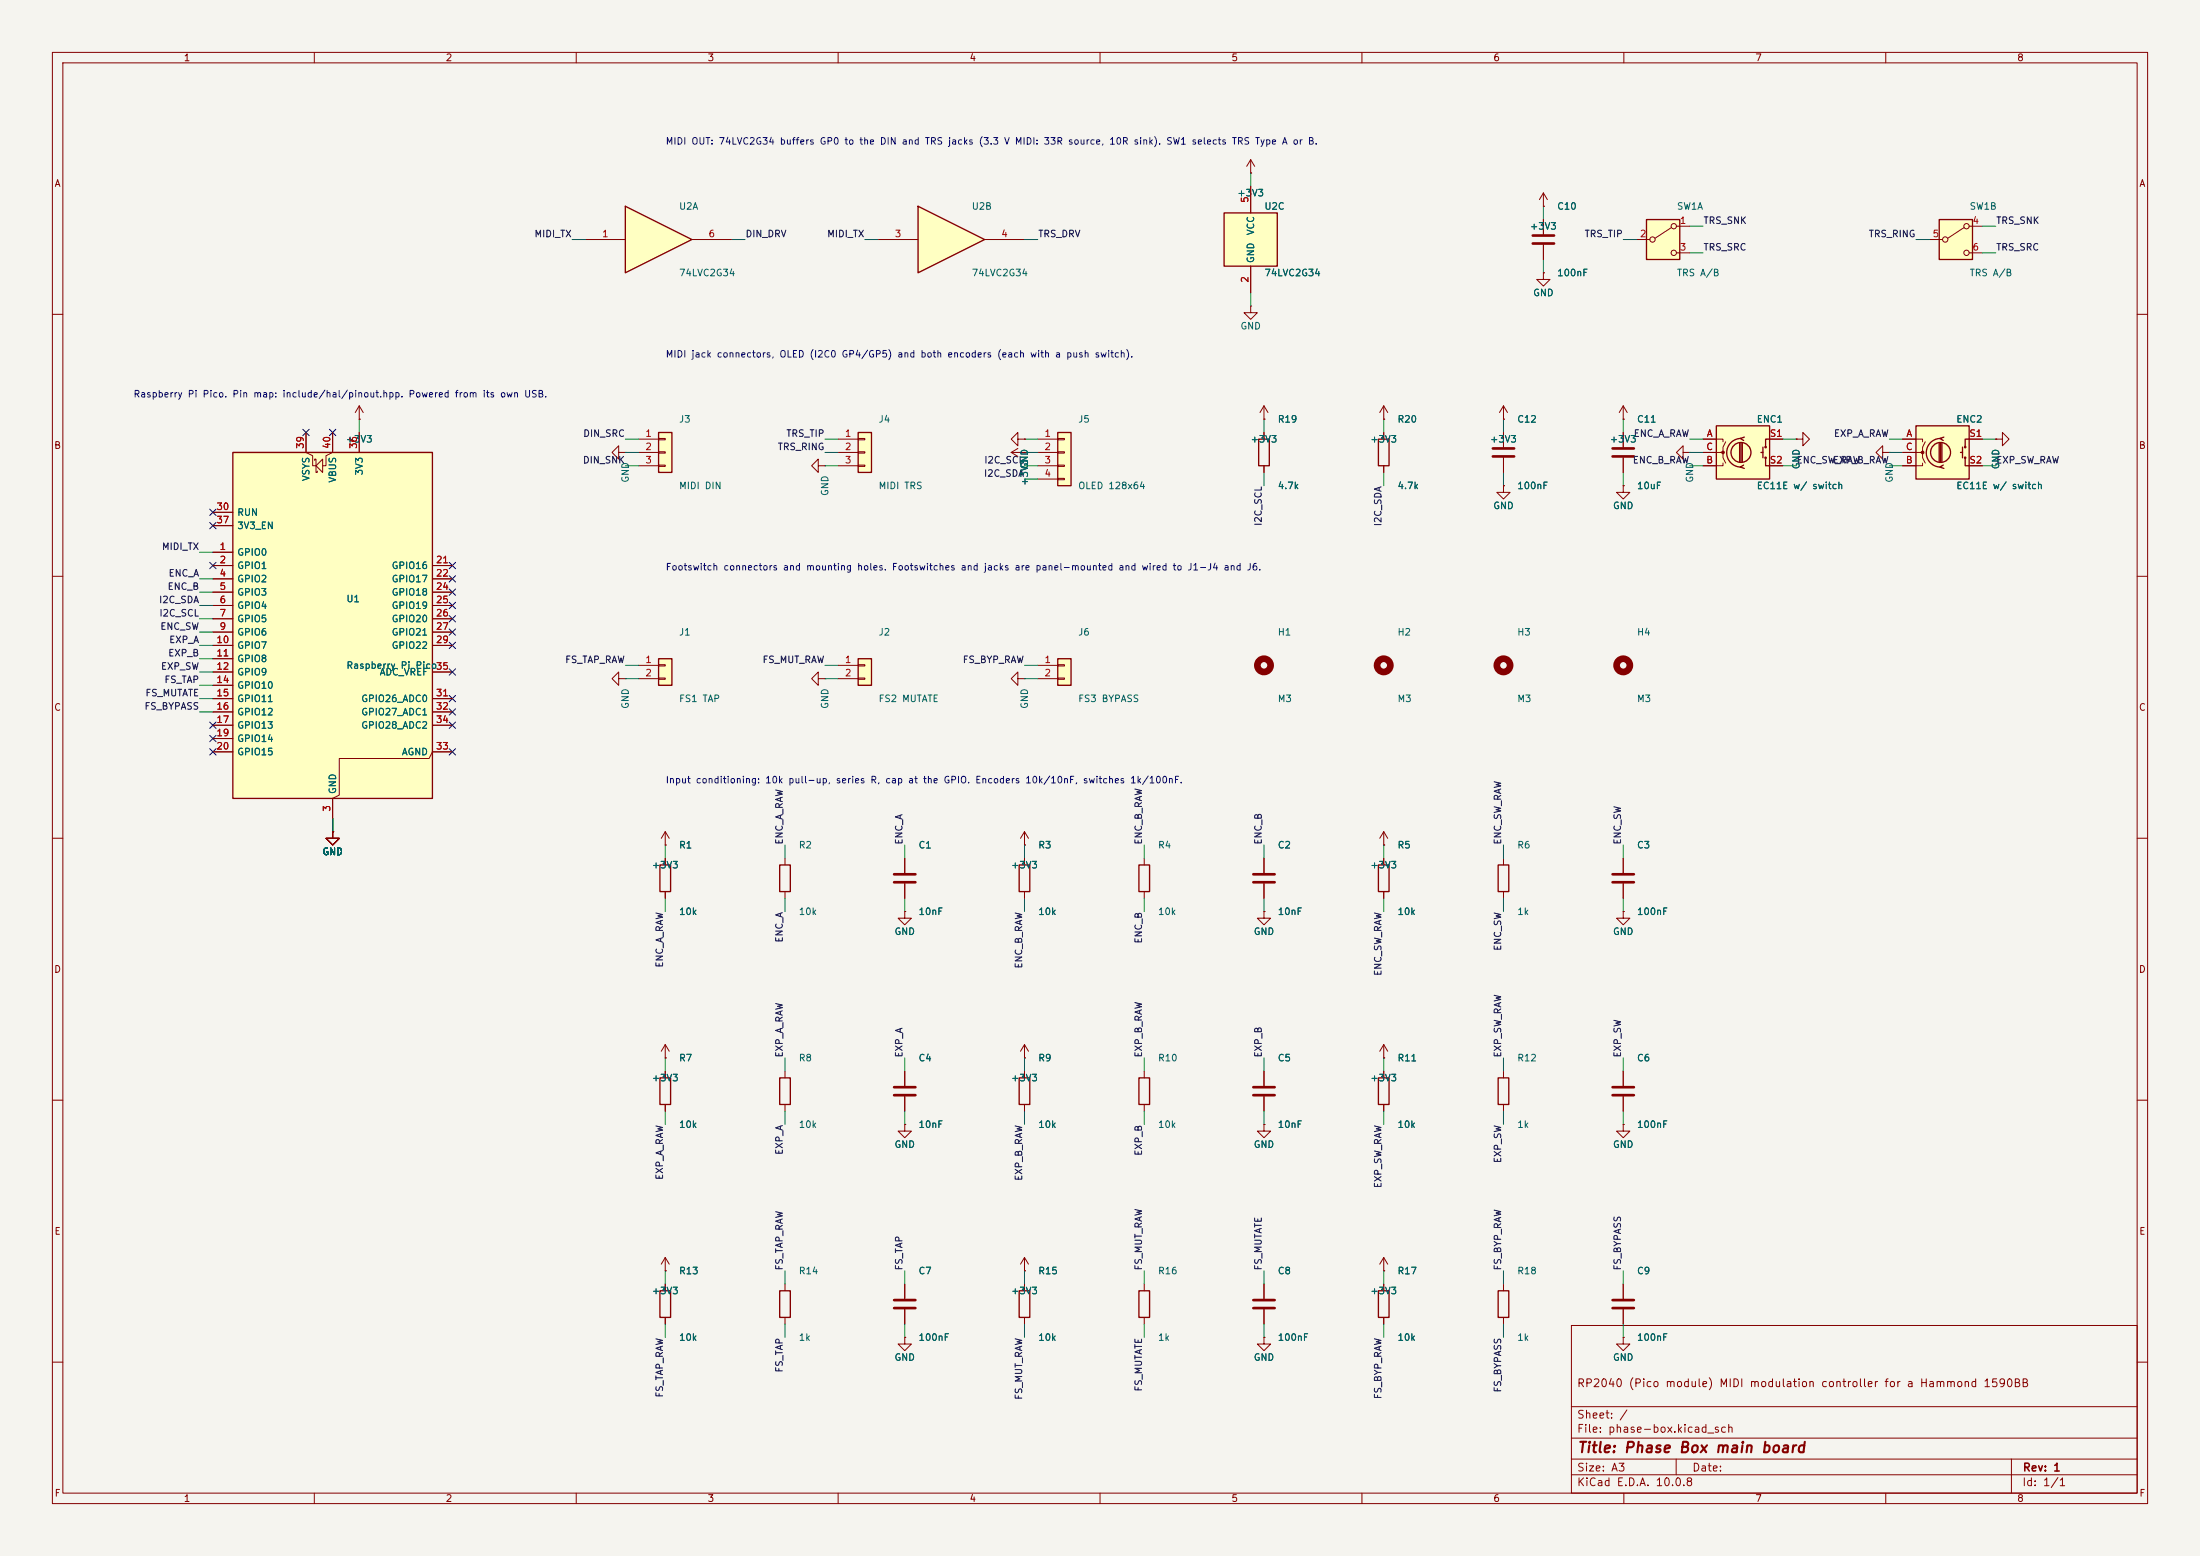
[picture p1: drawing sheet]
<svg xmlns="http://www.w3.org/2000/svg" width="420mm" height="297mm" viewBox="0 0 420 297" stroke-linecap="round" stroke-linejoin="round" font-family="sans-serif">
<path d="M0 0h420v297h-420z" fill="#f5f4ef" stroke="#f5f4ef" stroke-width=".19"/>
<g fill="none" stroke="#840000" stroke-width=".19">
<path d="M10 10h400v277h-400zM12 12h396v273h-396zM60 10v2M110 10v2M160 10v2M210 10v2M260 10v2M310 10v2M360 10v2M10 60h2M408 60h2M10 110h2"/>
<path d="M408 110h2M10 160h2M408 160h2M10 210h2M408 210h2M172.7 255.3v1.2h1.3l-1.3 1.3-1.3-1.3h1.3M172.7 255.3h.1M218.4 245.1v1.3M218.4 251.5v1.2M300 253h108v32h-108zM10 260h2M300 278.5h108"/>
<path d="M300 274.5h108M300 268.5h108M320 278.5v3M384 278.5v6.5M408 260h2M60 285v2M110 285v2M160 285v2M210 285v2M260 285v2M300 281.5h108M310 285v2"/>
<path d="M360 285v2"/>
</g>
<path d="M217.4 246.4h2.1v5.1h-2.1z" fill="none" stroke="#840000" stroke-width=".25"/>
<path d="M370.2 41.9h6.4v7.6h-6.4z" fill="#ffffc2"/>
<g fill="none" stroke="#840000" stroke-width=".19">
<path d="M368.3 45.7h2.5M375 43.4l-3.1 2.1M375.9 43.2h2.6M375.9 48.3h2.6M264.2 77.5l-.8 1.2M264.2 77.5l.7 1.2M264.2 77.5v2.5M287 77.5v2.5M287 77.5l-.7 1.2M287 77.5l.8 1.2M309.9 77.5v2.5M309.9 77.5l-.8 1.2"/>
<path d="M309.9 77.5l.7 1.2M241.3 82.6v1.2M241.3 88.9v1.3M264.2 80h.1M287 92.7v1.3h1.3l-1.3 1.3-1.3-1.3h1.3M287 92.7h.1M287 80h.1M287 82.6v2.7M287 87.4v2.8M309.9 92.7v1.3h1.2l-1.2 1.3-1.3-1.3h1.3M309.9 92.7h.1M309.9 80h.1"/>
<path d="M309.9 82.6v2.7M309.9 87.4v2.8M321.3 86.4v-1.3l-1.3 1.3 1.3 1.2v-1.2h1.3M322.6 86.4h.1M359.4 86.4v-1.3l-1.3 1.3 1.3 1.2v-1.2h1.3M360.7 86.4h.1M195.6 158.8l-.8 1.2M195.6 158.8l.7 1.2M195.6 158.8v2.5M172.7 174v1.3h1.3l-1.3 1.2-1.3-1.2h1.3M172.7 174h.1M195.6 161.3h.1"/>
<path d="M127 199.4l-.8 1.3M127 199.4l.8 1.3M127 199.4v2.5M127 201.9h.1M127 204.5v1.2M127 210.8v1.3M149.9 204.5v1.2M149.9 210.8v1.3"/>
<circle cx="371.3" cy="45.7" r=".51"/>
<circle cx="375.4" cy="43.2" r=".51"/>
<circle cx="375.4" cy="48.3" r=".51"/>
</g>
<path d="M370.2 41.9h6.4v7.6h-6.4zM240.3 83.8h2v5.1h-2zM126 205.7h2v5.1h-2zM148.8 205.7h2.1v5.1h-2.1z" fill="none" stroke="#840000" stroke-width=".25"/>
<path d="M285 85.6h4.1M285 87.1h4.1M307.8 85.6h4.1M307.8 87.1h4.1" fill="none" stroke="#840000" stroke-width=".51"/>
<path d="M327.7 81.3h10.1v10.1h-10.1z" fill="#ffffc2"/>
<g fill="none" stroke="#840000" stroke-width=".25">
<path d="M327.7 81.3h10.1v10.1h-10.1zM332.1 84.6v3.5M332.4 83.7a2.73 2.73 0 0 0-2.8 2.7 2.73 2.73 0 0 0 2.8 2.8M332.4 84.6v3.5M332.6 84.6v3.5M332.9 88.8l-.7 .4 .8 .2M333 83.4l-.8 .3 .7 .4M336.2 86.4h.3M336.5 85.3v2.1M337.1 87.4v1.5h.7M337.8 83.8h-.7v1.5M217.4 165.1h2.1v5.1h-2.1z"/>
<circle cx="332.4" cy="86.4" r="1.9"/>
<circle cx="337.1" cy="85.3" r=".13"/>
<circle cx="337.1" cy="87.4" r=".13"/>
</g>
<g fill="none" stroke="#840000" stroke-width=".19">
<path d="M294.6 52.1v1.2h1.3l-1.3 1.3-1.2-1.3h1.2M294.6 52.1h.1M294.6 41.9v2.8M294.6 46.7v2.8M325.1 83.8h3.8v.5M325.1 86.4h3.8v1l.5 1M328.9 88.4v.5h-3.8M329.4 84.3l-.5 1v1.1h-.5M337.8 83.8h2.6M337.8 88.9h2.6M342.9 83.8h1.3v-1.2l1.2 1.2-1.2 1.3v-1.3M342.9 83.8h.1"/>
<path d="M218.4 163.8v1.3M218.4 170.2v1.3"/>
</g>
<circle cx="328.9" cy="86.4" r=".25" fill="#840000" stroke="#840000" stroke-width=".19"/>
<path d="M292.6 45h4.1M292.6 46.5h4.1" fill="none" stroke="#840000" stroke-width=".51"/>
<path d="M314.3 41.9h6.4v7.6h-6.4z" fill="#ffffc2"/>
<g fill="none" stroke="#840000" stroke-width=".19">
<path d="M312.4 45.7h2.6M319.1 43.4l-3.1 2.1M320 43.2h2.6M320 48.3h2.6M127 163.8v1.3M127 170.2v1.3M149.9 163.8v1.3M149.9 170.2v1.3M195.6 163.8v1.3M195.6 170.2v1.3"/>
<circle cx="315.5" cy="45.7" r=".51"/>
<circle cx="319.5" cy="43.2" r=".51"/>
<circle cx="319.5" cy="48.3" r=".51"/>
</g>
<path d="M314.3 41.9h6.4v7.6h-6.4zM126 165.1h2v5.1h-2zM148.8 165.1h2.1v5.1h-2.1zM194.6 165.1h2v5.1h-2z" fill="none" stroke="#840000" stroke-width=".25"/>
<path d="M44.4 86.4h38.1v66h-38.1z" fill="#ffffc2"/>
<path d="M44.4 86.4h38.1v66h-38.1z" fill="none" stroke="#840000" stroke-width=".25"/>
<g fill="none" stroke="#840000" stroke-width=".19">
<path d="M40.6 97.8h3.8M58.4 82.6v3.8l1.3 .6v1.9h.6M60.1 87.9v-.3h.2v2.6h.3v-.3M60.3 88.9l1.3-1.3v2.6zM63.5 82.6v3.8l-1.3 .6v1.9h-.6M68.6 82.6v3.8M118.1 86.4v-1.3l-1.3 1.3 1.3 1.2v-1.2h1.3M119.4 86.4h.1M40.6 105.4h3.8M40.6 108h3.8M40.6 110.5h3.8M40.6 113h3.8"/>
<path d="M40.6 115.6h3.8M40.6 118.1h3.8M40.6 100.3h3.8M82.5 108h3.9M82.5 110.5h3.9M82.5 113h3.9M82.5 115.6h3.9M82.5 118.1h3.9M40.6 120.7h3.8M40.6 123.2h3.8M40.6 125.7h3.8M40.6 128.3h3.8"/>
<path d="M40.6 130.8h3.8M40.6 133.4h3.8M40.6 135.9h3.8M40.6 138.4h3.8M82.5 120.7h3.9M82.5 123.2h3.9M82.5 128.3h3.9M82.5 133.4h3.9M82.5 135.9h3.9M82.5 138.4h3.9M40.6 141h3.8M40.6 143.5h3.8"/>
<path d="M86.4 143.5h-3.9l-.6 1.3h-17.1v7l-1.3 .6v3.8"/>
</g>
<path d="M119.4 39.4l12.7 6.3-12.7 6.4z" fill="#ffffc2"/>
<path d="M119.4 39.4l12.7 6.3-12.7 6.4z" fill="none" stroke="#840000" stroke-width=".25"/>
<path d="M111.8 45.7h7.6M132.1 45.7h7.6" fill="none" stroke="#840000" stroke-width=".19"/>
<path d="M125.7 82.6h2.6v7.6h-2.6z" fill="#ffffc2"/>
<path d="M125.7 82.6h2.6v7.6h-2.6z" fill="none" stroke="#840000" stroke-width=".25"/>
<path d="M121.9 83.8h3.8M121.9 86.4h3.8M121.9 88.9h3.8M125.7 83.7h1.3v.2h-1.3zM125.7 86.2h1.3v.3h-1.3zM125.7 88.8h1.3v.2h-1.3z" fill="none" stroke="#840000" stroke-width=".19"/>
<path d="M201.9 82.6h2.6v10.1h-2.6z" fill="#ffffc2"/>
<path d="M201.9 82.6h2.6v10.1h-2.6z" fill="none" stroke="#840000" stroke-width=".25"/>
<g fill="none" stroke="#840000" stroke-width=".19">
<path d="M238.8 58.4v1.3h1.2l-1.2 1.3-1.3-1.3h1.3M238.8 58.4h.1M68.6 77.5l-.8 1.2M68.6 77.5l.7 1.2M68.6 77.5v2.5M68.6 80h.1M193 86.4h2.6M193 86.4l1.3 .7M194.3 83.8v-1.2l-1.3 1.2 1.3 1.3v-1.3h1.3M194.3 85.6l-1.3 .8M195.6 83.8h.1M195.6 86.4h.1"/>
<path d="M198.1 83.8h3.8M198.1 86.4h3.8M198.1 88.9h3.8M198.1 91.4h3.8M201.9 83.7h1.3v.2h-1.3zM201.9 86.2h1.3v.3h-1.3zM201.9 88.8h1.3v.2h-1.3zM201.9 91.3h1.3v.3h-1.3zM127 158.8l-.8 1.2M127 158.8l.8 1.2M127 158.8v2.5M127 161.3h.1"/>
<path d="M172.7 163.8v2.8M172.7 168.7v2.8"/>
</g>
<path d="M170.7 166.9h4.1M170.7 168.4h4.1" fill="none" stroke="#840000" stroke-width=".51"/>
<path d="M125.7 125.7h2.6v5.1h-2.6z" fill="#ffffc2"/>
<path d="M125.7 125.7h2.6v5.1h-2.6zM194.6 205.7h2v5.1h-2zM286 205.7h2v5.1h-2z" fill="none" stroke="#840000" stroke-width=".25"/>
<g fill="none" stroke="#840000" stroke-width=".19">
<path d="M241.3 77.5l-.8 1.2M241.3 77.5l.8 1.2M241.3 77.5v2.5M156.2 88.9v-1.3l-1.3 1.3 1.3 1.3v-1.3h1.3M157.5 88.9h.1M241.3 80h.1M121.9 127h3.8M121.9 129.5h3.8M125.7 126.9h1.3v.2h-1.3zM125.7 129.4h1.3v.3h-1.3zM195.6 199.4v2.5M195.6 199.4l-.8 1.3"/>
<path d="M195.6 199.4l.7 1.3M172.7 214.6v1.3h1.3l-1.3 1.3-1.3-1.3h1.3M172.7 214.6h.1M172.7 204.5v2.8M172.7 209.3v2.8M195.6 201.9h.1M195.6 204.5v1.2M195.6 210.8v1.3M287 204.5v1.2M287 210.8v1.3M309.9 214.6v1.3h1.2l-1.2 1.3-1.3-1.3h1.3M309.9 214.6h.1"/>
<path d="M309.9 204.5v2.8M309.9 209.3v2.8"/>
</g>
<path d="M170.7 207.5h4.1M170.7 209h4.1M307.8 207.5h4.1M307.8 209h4.1" fill="none" stroke="#840000" stroke-width=".51"/>
<path d="M175.3 39.4l12.7 6.3-12.7 6.4z" fill="#ffffc2"/>
<path d="M175.3 39.4l12.7 6.3-12.7 6.4zM263.1 165.1h2.1v5.1h-2.1z" fill="none" stroke="#840000" stroke-width=".25"/>
<path d="M238.8 33h.1M238.8 30.5l-.8 1.3M238.8 30.5l.7 1.3M238.8 30.5v2.5M167.6 45.7h7.7M188 45.7h7.6M264.2 163.8v1.3M264.2 170.2v1.3" fill="none" stroke="#840000" stroke-width=".19"/>
<path d="M233.7 40.6h10.1v10.2h-10.1z" fill="#ffffc2"/>
<path d="M233.7 40.6h10.1v10.2h-10.1z" fill="none" stroke="#840000" stroke-width=".25"/>
<path d="M238.8 35.6v5M294.6 39.4h.1M294.6 36.8l-.7 1.3M294.6 36.8l.8 1.3M294.6 36.8v2.6M238.8 50.8v5.1M63.5 158.8v1.2h1.3l-1.3 1.3-1.3-1.3h1.3M63.5 158.8h.1M241.3 174v1.3h1.3l-1.3 1.2-1.3-1.2h1.3M241.3 174h.1M241.3 163.8v2.8M241.3 168.7v2.8" fill="none" stroke="#840000" stroke-width=".19"/>
<path d="M239.3 166.9h4M239.3 168.4h4" fill="none" stroke="#840000" stroke-width=".51"/>
<path d="M163.8 82.6h2.6v7.6h-2.6z" fill="#ffffc2"/>
<path d="M163.8 82.6h2.6v7.6h-2.6zM286 165.1h2v5.1h-2z" fill="none" stroke="#840000" stroke-width=".25"/>
<g fill="none" stroke="#840000" stroke-width=".19">
<path d="M160 83.8h3.8M160 86.4h3.8M160 88.9h3.8M163.8 83.7h1.3v.2h-1.3zM163.8 86.2h1.3v.3h-1.3zM163.8 88.8h1.3v.2h-1.3zM63.5 158.8v1.2h1.3l-1.3 1.3-1.3-1.3h1.3M63.5 158.8h.1M287 163.8v1.3M287 170.2v1.3M309.9 174v1.3h1.2l-1.2 1.2-1.3-1.2h1.3M309.9 174h.1"/>
<path d="M309.9 163.8v2.8M309.9 168.7v2.8"/>
</g>
<path d="M307.8 166.9h4.1M307.8 168.4h4.1" fill="none" stroke="#840000" stroke-width=".51"/>
<g fill="none" stroke="#840000" stroke-width="1.3">
<circle cx="241.3" cy="127" r="1.27"/>
<circle cx="264.2" cy="127" r="1.27"/>
</g>
<path d="M201.9 125.7h2.6v5.1h-2.6z" fill="#ffffc2"/>
<path d="M201.9 125.7h2.6v5.1h-2.6zM263.1 205.7h2.1v5.1h-2.1z" fill="none" stroke="#840000" stroke-width=".25"/>
<g fill="none" stroke="#840000" stroke-width=".19">
<path d="M194.3 129.5v-1.2l-1.3 1.2 1.3 1.3v-1.3h1.3M195.6 129.5h.1M198.1 127h3.8M198.1 129.5h3.8M201.9 126.9h1.3v.2h-1.3zM201.9 129.4h1.3v.3h-1.3zM264.2 158.8v2.5M264.2 158.8l-.8 1.2M264.2 158.8l.7 1.2M264.2 161.3h.1M264.2 199.4l-.8 1.3M264.2 199.4l.7 1.3"/>
<path d="M264.2 199.4v2.5M241.3 214.6v1.3h1.3l-1.3 1.3-1.3-1.3h1.3M241.3 214.6h.1M241.3 204.5v2.8M241.3 209.3v2.8M264.2 201.9h.1M264.2 204.5v1.2M264.2 210.8v1.3"/>
</g>
<g fill="none" stroke="#840000" stroke-width="1.3">
<circle cx="287" cy="127" r="1.27"/>
<circle cx="309.9" cy="127" r="1.27"/>
</g>
<path d="M239.3 207.5h4M239.3 209h4" fill="none" stroke="#840000" stroke-width=".51"/>
<path d="M163.8 125.7h2.6v5.1h-2.6z" fill="#ffffc2"/>
<path d="M263.1 83.8h2.1v5.1h-2.1zM163.8 125.7h2.6v5.1h-2.6zM217.4 205.7h2.1v5.1h-2.1zM126 246.4h2v5.1h-2zM148.8 246.4h2.1v5.1h-2.1zM194.6 246.4h2v5.1h-2zM263.1 246.4h2.1v5.1h-2.1zM286 246.4h2v5.1h-2z" fill="none" stroke="#840000" stroke-width=".25"/>
<g fill="none" stroke="#840000" stroke-width=".19">
<path d="M264.2 82.6v1.2M264.2 88.9v1.3M381 83.8h1.3v-1.2l1.2 1.2-1.2 1.3v-1.3M381 83.8h.1M118.1 129.5v-1.2l-1.3 1.2 1.3 1.3v-1.3h1.3M119.4 129.5h.1M156.2 129.5v-1.2l-1.3 1.2 1.3 1.3v-1.3h1.3M157.5 129.5h.1M160 127h3.8M160 129.5h3.8M163.8 126.9h1.3v.2h-1.3zM163.8 129.4h1.3v.3h-1.3z"/>
<path d="M218.4 204.5v1.2M218.4 210.8v1.3M127 242.6h.1M127 240v2.6M127 245.1v1.3M127 251.5v1.2M127 240l-.8 1.3M127 240l.8 1.3M149.9 245.1v1.3M149.9 251.5v1.2M172.7 245.1v2.8M172.7 249.9v2.8"/>
<path d="M195.6 242.6h.1M195.6 240l-.8 1.3M195.6 240l.7 1.3M195.6 240v2.6M195.6 245.1v1.3M195.6 251.5v1.2M241.3 255.3v1.2h1.3l-1.3 1.3-1.3-1.3h1.3M241.3 255.3h.1M241.3 245.1v2.8M241.3 249.9v2.8M264.2 242.6h.1M264.2 240l-.8 1.3"/>
<path d="M264.2 240l.7 1.3M264.2 240v2.6M264.2 245.1v1.3M264.2 251.5v1.2M287 245.1v1.3M287 251.5v1.2M309.9 255.3v1.2h1.2l-1.2 1.3-1.3-1.3h1.3M309.9 255.3h.1M309.9 245.1v2.8M309.9 249.9v2.8"/>
</g>
<path d="M170.7 248.2h4.1M170.7 249.7h4.1M239.3 248.2h4M239.3 249.7h4M307.8 248.2h4.1M307.8 249.7h4.1" fill="none" stroke="#840000" stroke-width=".51"/>
<path d="M365.8 81.3h10.1v10.1h-10.1z" fill="#ffffc2"/>
<g fill="none" stroke="#840000" stroke-width=".25">
<path d="M365.8 81.3h10.1v10.1h-10.1zM370.2 84.6v3.5M370.5 83.7a2.73 2.73 0 0 0-2.8 2.7 2.73 2.73 0 0 0 2.8 2.8M370.5 84.6v3.5M370.7 84.6v3.5M371 88.8l-.7 .4 .8 .2M371.1 83.4l-.8 .3 .7 .4M374.3 86.4h.3M374.6 85.3v2.1M375.2 87.4v1.5h.7M375.9 83.8h-.7v1.5"/>
<circle cx="370.5" cy="86.4" r="1.9"/>
<circle cx="375.2" cy="85.3" r=".13"/>
<circle cx="375.2" cy="87.4" r=".13"/>
</g>
<g fill="none" stroke="#840000" stroke-width=".19">
<path d="M238.8 33h.1M238.8 35.6v5M294.6 39.4h.1M238.8 50.8v5.1M294.6 52.1h.1M294.6 41.9v2.8M294.6 46.7v2.8M40.6 97.8h3.8M58.4 82.6v3.8M63.5 82.6v3.8M68.6 80h.1M68.6 82.6v3.8"/>
<path d="M195.6 83.8h.1M195.6 86.4h.1M241.3 80h.1M241.3 82.6v1.2M241.3 88.9v1.3M264.2 80h.1M264.2 82.6v1.2M264.2 88.9v1.3M287 92.7h.1M287 80h.1M287 82.6v2.7M287 87.4v2.8"/>
<path d="M309.9 92.7h.1M309.9 80h.1M309.9 82.6v2.7M309.9 87.4v2.8M325.1 83.8h2.6M325.1 88.9h2.6M325.1 86.4h2.6M337.8 83.8h2.6M337.8 88.9h2.6M342.9 83.8h.1M363.2 83.8h3.8v.5M363.2 86.4h3.8v1l.5 1"/>
<path d="M367 88.4v.5h-3.8M367.5 84.3l-.5 1v1.1h-.5M375.9 83.8h2.6M375.9 88.9h2.6M381 83.8h.1M40.6 105.4h3.8M40.6 108h3.8M40.6 110.5h3.8M40.6 113h3.8M40.6 115.6h3.8M40.6 118.1h3.8M40.6 100.3h3.8"/>
<path d="M82.5 108h3.9M82.5 110.5h3.9M82.5 113h3.9M82.5 115.6h3.9M82.5 118.1h3.9M40.6 120.7h3.8M40.6 123.2h3.8M40.6 125.7h3.8M40.6 128.3h3.8M40.6 130.8h3.8M40.6 133.4h3.8M40.6 135.9h3.8"/>
<path d="M40.6 138.4h3.8M82.5 120.7h3.9M82.5 123.2h3.9M82.5 128.3h3.9M82.5 133.4h3.9M82.5 135.9h3.9M82.5 138.4h3.9M40.6 141h3.8M40.6 143.5h3.8M63.5 158.8h.1M63.5 152.4v3.8M82.5 143.5h3.9"/>
<path d="M127 161.3h.1M127 163.8v1.3M127 170.2v1.3M172.7 174h.1M172.7 163.8v2.8M172.7 168.7v2.8M195.6 161.3h.1M195.6 163.8v1.3M195.6 170.2v1.3M241.3 174h.1M241.3 163.8v2.8M241.3 168.7v2.8"/>
<path d="M264.2 161.3h.1M264.2 163.8v1.3M264.2 170.2v1.3M309.9 174h.1M309.9 163.8v2.8M309.9 168.7v2.8M127 201.9h.1M127 204.5v1.2M127 210.8v1.3M172.7 214.6h.1M172.7 204.5v2.8M172.7 209.3v2.8"/>
<path d="M195.6 201.9h.1M195.6 204.5v1.2M195.6 210.8v1.3M241.3 214.6h.1M241.3 204.5v2.8M241.3 209.3v2.8M264.2 201.9h.1M264.2 204.5v1.2M264.2 210.8v1.3M309.9 214.6h.1M309.9 204.5v2.8M309.9 209.3v2.8"/>
<path d="M127 242.6h.1M127 245.1v1.3M127 251.5v1.2M172.7 255.3h.1M172.7 245.1v2.8M172.7 249.9v2.8M195.6 242.6h.1M195.6 245.1v1.3M195.6 251.5v1.2M241.3 255.3h.1M241.3 245.1v2.8M241.3 249.9v2.8"/>
<path d="M264.2 242.6h.1M264.2 245.1v1.3M264.2 251.5v1.2M309.9 255.3h.1M309.9 245.1v2.8M309.9 249.9v2.8"/>
</g>
<circle cx="367" cy="86.4" r=".25" fill="#840000" stroke="#840000" stroke-width=".19"/>
<g fill="none" stroke="#009600" stroke-width=".19">
<path d="M238.8 33v2.6M294.6 39.4v2.5M109.2 45.7h2.6M139.7 45.7h2.5M165.1 45.7h2.5M195.6 45.7h2.5M238.8 55.9v2.5M294.6 49.5v2.6M309.9 45.7h2.5M322.6 48.3h2.5M322.6 43.2h2.5M365.8 45.7h2.5"/>
<path d="M378.5 48.3h2.5M378.5 43.2h2.5M68.6 80v2.6M119.4 86.4h2.5M119.4 88.9h2.5M119.4 83.8h2.5M157.5 86.4h2.5M157.5 88.9h2.5M157.5 83.8h2.5M195.6 86.4h2.5M195.6 88.9h2.5M195.6 83.8h2.5"/>
<path d="M195.6 91.4h2.5M241.3 80v2.6M241.3 90.2v2.5M264.2 80v2.6M264.2 90.2v2.5M287 80v2.6M287 90.2v2.5M309.9 80v2.6M309.9 90.2v2.5M322.6 86.4h2.5M322.6 88.9h2.5M322.6 83.8h2.5"/>
<path d="M340.4 88.9h2.5M340.4 83.8h2.5M360.7 86.4h2.5M360.7 88.9h2.5M360.7 83.8h2.5M378.5 88.9h2.5M378.5 83.8h2.5M38.1 105.4h2.5M38.1 110.5h2.5M38.1 115.6h2.5M38.1 118.1h2.5M38.1 113h2.5"/>
<path d="M38.1 133.4h2.5M38.1 135.9h2.5M38.1 128.3h2.5M38.1 125.7h2.5M38.1 123.2h2.5M38.1 120.7h2.5M38.1 130.8h2.5M119.4 129.5h2.5M119.4 127h2.5M157.5 129.5h2.5M157.5 127h2.5M195.6 129.5h2.5"/>
<path d="M195.6 127h2.5M63.5 156.2v2.6M127 161.3v2.5M127 171.5v2.5M149.9 161.3v2.5M149.9 171.5v2.5M172.7 161.3v2.5M172.7 171.5v2.5M195.6 161.3v2.5M195.6 171.5v2.5M218.4 161.3v2.5M218.4 171.5v2.5"/>
<path d="M241.3 161.3v2.5M241.3 171.5v2.5M264.2 161.3v2.5M264.2 171.5v2.5M287 161.3v2.5M287 171.5v2.5M309.9 161.3v2.5M309.9 171.5v2.5M127 201.9v2.6M127 212.1v2.5M149.9 201.9v2.6M149.9 212.1v2.5"/>
<path d="M172.7 201.9v2.6M172.7 212.1v2.5M195.6 201.9v2.6M195.6 212.1v2.5M218.4 201.9v2.6M218.4 212.1v2.5M241.3 201.9v2.6M241.3 212.1v2.5M264.2 201.9v2.6M264.2 212.1v2.5M287 201.9v2.6M287 212.1v2.5"/>
<path d="M309.9 201.9v2.6M309.9 212.1v2.5M127 242.6v2.5M127 252.7v2.6M149.9 242.6v2.5M149.9 252.7v2.6M172.7 242.6v2.5M172.7 252.7v2.6M195.6 242.6v2.5M195.6 252.7v2.6M218.4 242.6v2.5M218.4 252.7v2.6"/>
<path d="M241.3 242.6v2.5M241.3 252.7v2.6M264.2 242.6v2.5M264.2 252.7v2.6M287 242.6v2.5M287 252.7v2.6M309.9 242.6v2.5M309.9 252.7v2.6"/>
</g>
<g fill="none" stroke="#000084" stroke-width=".19">
<path d="M40 97.2l1.2 1.2M40 99.7l1.2 1.2M41.2 97.2l-1.2 1.2M41.2 99.7l-1.2 1.2M57.8 81.9l1.2 1.3M59 81.9l-1.2 1.3M62.9 81.9l1.2 1.3M64.1 81.9l-1.2 1.3M40 107.3l1.2 1.3M41.2 107.3l-1.2 1.3M85.8 117.5l1.2 1.2M85.8 112.4l1.2 1.2"/>
<path d="M85.8 115l1.2 1.2M85.8 107.3l1.2 1.3M85.8 109.9l1.2 1.2M87 117.5l-1.2 1.2M87 112.4l-1.2 1.2M87 115l-1.2 1.2M87 107.3l-1.2 1.3M87 109.9l-1.2 1.2M40 137.8l1.2 1.2M41.2 137.8l-1.2 1.2M85.8 122.6l1.2 1.2M85.8 132.7l1.2 1.3"/>
<path d="M85.8 137.8l1.2 1.2M85.8 120l1.2 1.3M85.8 127.7l1.2 1.2M85.8 135.3l1.2 1.2M87 122.6l-1.2 1.2M87 132.7l-1.2 1.3M87 137.8l-1.2 1.2M87 120l-1.2 1.3M87 127.7l-1.2 1.2M87 135.3l-1.2 1.2M40 140.4l1.2 1.2M40 142.9l1.2 1.2"/>
<path d="M41.2 140.4l-1.2 1.2M41.2 142.9l-1.2 1.2M85.8 142.9l1.2 1.2M87 142.9l-1.2 1.2"/>
</g>
<text font-size="2" fill="#840000" x="301" y="277.8">Title: Phase Box main board</text>
<g font-size="1.5" fill="#840000">
<text x="300.9" y="265.1">RP2040 (Pico module) MIDI modulation controller for a Hammond 1590BB</text>
<text x="300.9" y="273.8">File: phase-box.kicad_sch</text>
<text x="300.9" y="271.1">Sheet: /</text>
<text x="300.9" y="281.2">Size: A3</text>
<text x="322.9" y="281.2">Date:</text>
<text x="386" y="281.2">Rev: 1</text>
<text x="300.9" y="284">KiCad E.D.A. 10.0.8</text>
<text x="385.9" y="284">Id: 1/1</text>
</g>
<g font-size="1.3" fill="#840000">
<text x="35" y="12">1</text>
<text x="85" y="12">2</text>
<text x="135" y="12">3</text>
<text x="185" y="12">4</text>
<text x="235" y="12">5</text>
<text x="285" y="12">6</text>
<text x="335" y="12">7</text>
<text x="385" y="12">8</text>
<text x="10.3" y="36">A</text>
<text x="408.3" y="36">A</text>
<text x="10.2" y="86">B</text>
<text x="408.2" y="86">B</text>
<text x="10.2" y="136">C</text>
<text x="408.2" y="136">C</text>
<text x="10.2" y="186">D</text>
<text x="408.2" y="186">D</text>
<text x="10.3" y="236">E</text>
<text x="408.3" y="236">E</text>
<text x="10.3" y="286">F</text>
<text x="35" y="287">1</text>
<text x="85" y="287">2</text>
<text x="135" y="287">3</text>
<text x="185" y="287">4</text>
<text x="235" y="287">5</text>
<text x="285" y="287">6</text>
<text x="335" y="287">7</text>
<text x="385" y="287">8</text>
<text x="408.3" y="286">F</text>
</g>
<g font-size="1.3" fill="#0000c2">
<text x="127" y="27.9">MIDI OUT: 74LVC2G34 buffers GP0 to the DIN and TRS jacks (3.3 V MIDI: 33R source, 10R sink). SW1 selects TRS Type A or B.</text>
<text x="127" y="68.6">MIDI jack connectors, OLED (I2C0 GP4/GP5) and both encoders (each with a push switch).</text>
<text x="25.4" y="76.2">Raspberry Pi Pico. Pin map: include/hal/pinout.hpp. Powered from its own USB.</text>
<text x="127" y="109.2">Footswitch connectors and mounting holes. Footswitches and jacks are panel-mounted and wired to J1-J4 and J6.</text>
<text x="127" y="149.8">Input conditioning: 10k pull-up, series R, cap at the GPIO. Encoders 10k/10nF, switches 1k/100nF.</text>
</g>
<g font-size="1.3" fill="#006464">
<text x="129.5" y="40.3">U2A</text>
<text x="185.4" y="40.3">U2B</text>
<text x="236.1" y="37.8">+3V3</text>
<text x="241.3" y="40.3">U2C</text>
<text x="297.2" y="40.3">C10</text>
<text x="320" y="40.3">SW1A</text>
<text x="375.9" y="40.3">SW1B</text>
<text x="239.7" y="45" transform="rotate(-90 239.7 45)">VCC</text>
<text x="292" y="44.1">+3V3</text>
<text x="129.5" y="53">74LVC2G34</text>
<text x="185.4" y="53">74LVC2G34</text>
<text x="239.7" y="50.3" transform="rotate(-90 239.7 50.3)">GND</text>
<text x="241.3" y="53">74LVC2G34</text>
<text x="297.2" y="53">100nF</text>
<text x="320" y="53">TRS A/B</text>
<text x="375.9" y="53">TRS A/B</text>
<text x="292.6" y="56.8">GND</text>
<text x="236.7" y="63.2">GND</text>
<text x="129.5" y="81">J3</text>
<text x="167.6" y="81">J4</text>
<text x="205.7" y="81">J5</text>
<text x="243.8" y="81">R19</text>
<text x="266.7" y="81">R20</text>
<text x="289.5" y="81">C12</text>
<text x="312.4" y="81">C11</text>
<text x="335.3" y="81">ENC1</text>
<text x="373.4" y="81">ENC2</text>
<text x="65.9" y="84.8">+3V3</text>
<text x="196.5" y="89.7" transform="rotate(-90 196.5 89.7)">GND</text>
<text x="238.6" y="84.8">+3V3</text>
<text x="261.5" y="84.8">+3V3</text>
<text x="284.4" y="84.8">+3V3</text>
<text x="307.2" y="84.8">+3V3</text>
<text x="343.9" y="89.7" transform="rotate(-90 343.9 89.7)">GND</text>
<text x="382" y="89.7" transform="rotate(-90 382 89.7)">GND</text>
<text x="59.4" y="91.9" transform="rotate(-90 59.4 91.9)">VSYS</text>
<text x="64.5" y="92.2" transform="rotate(-90 64.5 92.2)">VBUS</text>
<text x="69.5" y="90.9" transform="rotate(-90 69.5 90.9)">3V3</text>
<text x="120.3" y="92.2" transform="rotate(-90 120.3 92.2)">GND</text>
<text x="129.5" y="93.7">MIDI DIN</text>
<text x="158.4" y="94.8" transform="rotate(-90 158.4 94.8)">GND</text>
<text x="167.6" y="93.7">MIDI TRS</text>
<text x="196.5" y="92.8" transform="rotate(-90 196.5 92.8)">+3V3</text>
<text x="205.7" y="93.7">OLED 128x64</text>
<text x="243.8" y="93.7">4.7k</text>
<text x="266.7" y="93.7">4.7k</text>
<text x="289.5" y="93.7">100nF</text>
<text x="312.4" y="93.7">10uF</text>
<text x="323.5" y="92.2" transform="rotate(-90 323.5 92.2)">GND</text>
<text x="335.3" y="93.7">EC11E w/ switch</text>
<text x="361.6" y="92.2" transform="rotate(-90 361.6 92.2)">GND</text>
<text x="373.4" y="93.7">EC11E w/ switch</text>
<text x="45.2" y="98.8">RUN</text>
<text x="45.2" y="101.3">3V3_EN</text>
<text x="285" y="97.5">GND</text>
<text x="307.8" y="97.5">GND</text>
<text x="45.2" y="106.4">GPIO0</text>
<text x="45.2" y="108.9">GPIO1</text>
<text x="45.2" y="111.5">GPIO2</text>
<text x="45.2" y="114">GPIO3</text>
<text x="74.7" y="108.9">GPIO16</text>
<text x="74.7" y="111.5">GPIO17</text>
<text x="74.7" y="114">GPIO18</text>
<text x="45.2" y="116.5">GPIO4</text>
<text x="45.2" y="119.1">GPIO5</text>
<text x="66" y="115.3">U1</text>
<text x="74.7" y="116.5">GPIO19</text>
<text x="74.7" y="119.1">GPIO20</text>
<text x="45.2" y="121.6">GPIO6</text>
<text x="45.2" y="124.2">GPIO7</text>
<text x="74.7" y="121.6">GPIO21</text>
<text x="74.7" y="124.2">GPIO22</text>
<text x="129.5" y="121.6">J1</text>
<text x="167.6" y="121.6">J2</text>
<text x="205.7" y="121.6">J6</text>
<text x="243.8" y="121.6">H1</text>
<text x="266.7" y="121.6">H2</text>
<text x="289.5" y="121.6">H3</text>
<text x="312.4" y="121.6">H4</text>
<text x="45.2" y="126.7">GPIO8</text>
<text x="45.2" y="129.2">GPIO9</text>
<text x="45.2" y="131.8">GPIO10</text>
<text x="66" y="128">Raspberry Pi Pico35</text>
<text x="72.4" y="129.2">ADC_VREF</text>
<text x="45.2" y="134.3">GPIO11</text>
<text x="45.2" y="136.9">GPIO12</text>
<text x="68.9" y="134.3">GPIO26_ADC0</text>
<text x="68.9" y="136.9">GPIO27_ADC1</text>
<text x="120.3" y="135.4" transform="rotate(-90 120.3 135.4)">GND</text>
<text x="129.5" y="134.3">FS1 TAP</text>
<text x="158.4" y="135.4" transform="rotate(-90 158.4 135.4)">GND</text>
<text x="167.6" y="134.3">FS2 MUTATE</text>
<text x="196.5" y="135.4" transform="rotate(-90 196.5 135.4)">GND</text>
<text x="205.7" y="134.3">FS3 BYPASS</text>
<text x="243.8" y="134.3">M3</text>
<text x="266.7" y="134.3">M3</text>
<text x="289.5" y="134.3">M3</text>
<text x="312.4" y="134.3">M3</text>
<text x="45.2" y="139.4">GPIO13</text>
<text x="45.2" y="141.9">GPIO14</text>
<text x="68.9" y="139.4">GPIO28_ADC2</text>
<text x="45.2" y="144.5">GPIO15</text>
<text x="76.6" y="144.5">AGND</text>
<text x="64.5" y="151.7" transform="rotate(-90 64.5 151.7)">GND</text>
<text x="61.4" y="163.5">GND</text>
<text x="124.3" y="166.1">+3V3</text>
<text x="129.5" y="162.3">R1</text>
<text x="152.4" y="162.3">R2</text>
<text x="175.2" y="162.3">C1</text>
<text x="192.9" y="166.1">+3V3</text>
<text x="198.1" y="162.3">R3</text>
<text x="221" y="162.3">R4</text>
<text x="243.8" y="162.3">C2</text>
<text x="261.5" y="166.1">+3V3</text>
<text x="266.7" y="162.3">R5</text>
<text x="289.5" y="162.3">R6</text>
<text x="312.4" y="162.3">C3</text>
<text x="129.5" y="175">10k</text>
<text x="152.4" y="175">10k</text>
<text x="170.7" y="178.8">GND</text>
<text x="175.2" y="175">10nF</text>
<text x="198.1" y="175">10k</text>
<text x="221" y="175">10k</text>
<text x="239.2" y="178.8">GND</text>
<text x="243.8" y="175">10nF</text>
<text x="266.7" y="175">10k</text>
<text x="289.5" y="175">1k</text>
<text x="307.8" y="178.8">GND</text>
<text x="312.4" y="175">100nF</text>
<text x="129.5" y="202.9">R7</text>
<text x="152.4" y="202.9">R8</text>
<text x="175.2" y="202.9">C4</text>
<text x="198.1" y="202.9">R9</text>
<text x="221" y="202.9">R10</text>
<text x="243.8" y="202.9">C5</text>
<text x="266.7" y="202.9">R11</text>
<text x="289.5" y="202.9">R12</text>
<text x="312.4" y="202.9">C6</text>
<text x="124.3" y="206.7">+3V3</text>
<text x="192.9" y="206.7">+3V3</text>
<text x="261.5" y="206.7">+3V3</text>
<text x="129.5" y="215.6">10k</text>
<text x="152.4" y="215.6">10k</text>
<text x="175.2" y="215.6">10nF</text>
<text x="198.1" y="215.6">10k</text>
<text x="221" y="215.6">10k</text>
<text x="243.8" y="215.6">10nF</text>
<text x="266.7" y="215.6">10k</text>
<text x="289.5" y="215.6">1k</text>
<text x="312.4" y="215.6">100nF</text>
<text x="170.7" y="219.4">GND</text>
<text x="239.2" y="219.4">GND</text>
<text x="307.8" y="219.4">GND</text>
<text x="129.5" y="243.5">R13</text>
<text x="152.4" y="243.5">R14</text>
<text x="175.2" y="243.5">C7</text>
<text x="198.1" y="243.5">R15</text>
<text x="221" y="243.5">R16</text>
<text x="243.8" y="243.5">C8</text>
<text x="266.7" y="243.5">R17</text>
<text x="289.5" y="243.5">R18</text>
<text x="312.4" y="243.5">C9</text>
<text x="124.3" y="247.3">+3V3</text>
<text x="192.9" y="247.3">+3V3</text>
<text x="261.5" y="247.3">+3V3</text>
<text x="129.5" y="256.2">10k</text>
<text x="152.4" y="256.2">1k</text>
<text x="175.2" y="256.2">100nF</text>
<text x="198.1" y="256.2">10k</text>
<text x="221" y="256.2">1k</text>
<text x="243.8" y="256.2">100nF</text>
<text x="266.7" y="256.2">10k</text>
<text x="289.5" y="256.2">1k</text>
<text x="312.4" y="256.2">100nF</text>
<text x="170.7" y="260">GND</text>
<text x="239.2" y="260">GND</text>
<text x="307.8" y="260">GND</text>
</g>
<g font-size="1.3" fill="#a90000">
<text x="238.6" y="38.8" transform="rotate(-90 238.6 38.8)">5</text>
<text x="114.8" y="45.6">1</text>
<text x="135.2" y="45.6">6</text>
<text x="170.7" y="45.6">3</text>
<text x="191" y="45.6">4</text>
<text x="313" y="45.6">2</text>
<text x="320.6" y="43">1</text>
<text x="368.8" y="45.6">5</text>
<text x="376.5" y="43">4</text>
<text x="320.6" y="48.1">3</text>
<text x="376.5" y="48.1">6</text>
<text x="238.6" y="54.1" transform="rotate(-90 238.6 54.1)">2</text>
<text x="123.1" y="83.7">1</text>
<text x="161.2" y="83.7">1</text>
<text x="199.3" y="83.7">1</text>
<text x="325.7" y="83.7">A</text>
<text x="337.8" y="83.7">S1</text>
<text x="363.8" y="83.7">A</text>
<text x="375.9" y="83.7">S1</text>
<text x="58.3" y="85.8" transform="rotate(-90 58.3 85.8)">39</text>
<text x="63.4" y="85.8" transform="rotate(-90 63.4 85.8)">40</text>
<text x="68.4" y="85.8" transform="rotate(-90 68.4 85.8)">36</text>
<text x="123.1" y="86.2">2</text>
<text x="123.1" y="88.8">3</text>
<text x="161.2" y="86.2">2</text>
<text x="161.2" y="88.8">3</text>
<text x="199.3" y="86.2">2</text>
<text x="199.3" y="88.8">3</text>
<text x="325.6" y="88.8">B</text>
<text x="325.6" y="86.2">C</text>
<text x="337.8" y="88.8">S2</text>
<text x="363.7" y="88.8">B</text>
<text x="363.7" y="86.2">C</text>
<text x="375.9" y="88.8">S2</text>
<text x="199.3" y="91.3">4</text>
<text x="41.2" y="97.7">30</text>
<text x="41.2" y="100.2">37</text>
<text x="41.8" y="105.3">1</text>
<text x="41.8" y="107.8">2</text>
<text x="83.1" y="107.8">21</text>
<text x="41.8" y="110.4">4</text>
<text x="41.8" y="112.9">5</text>
<text x="83.1" y="110.4">22</text>
<text x="83.1" y="112.9">24</text>
<text x="41.8" y="115.4">6</text>
<text x="41.8" y="118">7</text>
<text x="83.1" y="115.4">25</text>
<text x="83.1" y="118">26</text>
<text x="41.2" y="123.1">10</text>
<text x="41.2" y="125.6">11</text>
<text x="41.8" y="120.5">9</text>
<text x="83.1" y="120.5">27</text>
<text x="83.1" y="123.1">29</text>
<text x="41.2" y="128.1">12</text>
<text x="41.2" y="130.7">14</text>
<text x="123.1" y="126.9">1</text>
<text x="123.1" y="129.4">2</text>
<text x="161.2" y="126.9">1</text>
<text x="161.2" y="129.4">2</text>
<text x="199.3" y="126.9">1</text>
<text x="199.3" y="129.4">2</text>
<text x="41.2" y="133.2">15</text>
<text x="41.2" y="135.8">16</text>
<text x="83.1" y="133.2">31</text>
<text x="83.1" y="135.8">32</text>
<text x="41.2" y="138.3">17</text>
<text x="41.2" y="140.8">19</text>
<text x="41.2" y="143.4">20</text>
<text x="83.1" y="143.4">33</text>
<text x="83.1" y="138.3">34</text>
<text x="63.4" y="155" transform="rotate(-90 63.4 155)">3</text>
</g>
<g font-size="1.3" fill="#0f0f0f">
<text x="101.9" y="45.6">MIDI_TX</text>
<text x="142.2" y="45.6">DIN_DRV</text>
<text x="157.8" y="45.6">MIDI_TX</text>
<text x="198.1" y="45.6">TRS_DRV</text>
<text x="302.4" y="45.6">TRS_TIP</text>
<text x="325.1" y="43.1">TRS_SNK</text>
<text x="356.6" y="45.6">TRS_RING</text>
<text x="381" y="43.1">TRS_SNK</text>
<text x="325.1" y="48.1">TRS_SRC</text>
<text x="381" y="48.1">TRS_SRC</text>
<text x="111.2" y="83.7">DIN_SRC</text>
<text x="150" y="83.7">TRS_TIP</text>
<text x="311.8" y="83.7">ENC_A_RAW</text>
<text x="350" y="83.7">EXP_A_RAW</text>
<text x="111.2" y="88.8">DIN_SNK</text>
<text x="148.4" y="86.2">TRS_RING</text>
<text x="187.8" y="88.8">I2C_SCL</text>
<text x="311.6" y="88.8">ENC_B_RAW</text>
<text x="342.9" y="88.8">ENC_SW_RAW</text>
<text x="349.8" y="88.8">EXP_B_RAW</text>
<text x="381" y="88.8">EXP_SW_RAW</text>
<text x="187.7" y="91.3">I2C_SDA</text>
<text x="241.2" y="100.5" transform="rotate(-90 241.2 100.5)">I2C_SCL</text>
<text x="264" y="100.6" transform="rotate(-90 264 100.6)">I2C_SDA</text>
<text x="30.8" y="105.3">MIDI_TX</text>
<text x="31.9" y="112.9">ENC_B</text>
<text x="32.1" y="110.4">ENC_A</text>
<text x="30.3" y="115.4">I2C_SDA</text>
<text x="30.3" y="118">I2C_SCL</text>
<text x="30.5" y="120.5">ENC_SW</text>
<text x="32" y="125.6">EXP_B</text>
<text x="32.2" y="123.1">EXP_A</text>
<text x="30.6" y="128.1">EXP_SW</text>
<text x="31.3" y="130.7">FS_TAP</text>
<text x="107.8" y="126.9">FS_TAP_RAW</text>
<text x="145.5" y="126.9">FS_MUT_RAW</text>
<text x="183.7" y="126.9">FS_BYP_RAW</text>
<text x="27.5" y="135.8">FS_BYPASS</text>
<text x="27.7" y="133.2">FS_MUTATE</text>
<text x="149.7" y="161.3" transform="rotate(-90 149.7 161.3)">ENC_A_RAW</text>
<text x="172.6" y="161.3" transform="rotate(-90 172.6 161.3)">ENC_A</text>
<text x="218.3" y="161.3" transform="rotate(-90 218.3 161.3)">ENC_B_RAW</text>
<text x="241.2" y="161.3" transform="rotate(-90 241.2 161.3)">ENC_B</text>
<text x="286.9" y="161.3" transform="rotate(-90 286.9 161.3)">ENC_SW_RAW</text>
<text x="309.8" y="161.3" transform="rotate(-90 309.8 161.3)">ENC_SW</text>
<text x="126.9" y="184.8" transform="rotate(-90 126.9 184.8)">ENC_A_RAW</text>
<text x="149.7" y="180" transform="rotate(-90 149.7 180)">ENC_A</text>
<text x="195.5" y="185" transform="rotate(-90 195.5 185)">ENC_B_RAW</text>
<text x="218.3" y="180.2" transform="rotate(-90 218.3 180.2)">ENC_B</text>
<text x="286.9" y="181.6" transform="rotate(-90 286.9 181.6)">ENC_SW</text>
<text x="264" y="186.4" transform="rotate(-90 264 186.4)">ENC_SW_RAW</text>
<text x="149.7" y="202" transform="rotate(-90 149.7 202)">EXP_A_RAW</text>
<text x="172.6" y="202" transform="rotate(-90 172.6 202)">EXP_A</text>
<text x="218.3" y="202" transform="rotate(-90 218.3 202)">EXP_B_RAW</text>
<text x="241.2" y="202" transform="rotate(-90 241.2 202)">EXP_B</text>
<text x="286.9" y="202" transform="rotate(-90 286.9 202)">EXP_SW_RAW</text>
<text x="309.8" y="202" transform="rotate(-90 309.8 202)">EXP_SW</text>
<text x="149.7" y="220.5" transform="rotate(-90 149.7 220.5)">EXP_A</text>
<text x="218.3" y="220.7" transform="rotate(-90 218.3 220.7)">EXP_B</text>
<text x="126.9" y="225.3" transform="rotate(-90 126.9 225.3)">EXP_A_RAW</text>
<text x="195.5" y="225.5" transform="rotate(-90 195.5 225.5)">EXP_B_RAW</text>
<text x="264" y="226.9" transform="rotate(-90 264 226.9)">EXP_SW_RAW</text>
<text x="286.9" y="222.1" transform="rotate(-90 286.9 222.1)">EXP_SW</text>
<text x="149.7" y="242.6" transform="rotate(-90 149.7 242.6)">FS_TAP_RAW</text>
<text x="172.6" y="242.6" transform="rotate(-90 172.6 242.6)">FS_TAP</text>
<text x="218.3" y="242.6" transform="rotate(-90 218.3 242.6)">FS_MUT_RAW</text>
<text x="241.2" y="242.6" transform="rotate(-90 241.2 242.6)">FS_MUTATE</text>
<text x="286.9" y="242.6" transform="rotate(-90 286.9 242.6)">FS_BYP_RAW</text>
<text x="309.8" y="242.6" transform="rotate(-90 309.8 242.6)">FS_BYPASS</text>
<text x="149.7" y="262.1" transform="rotate(-90 149.7 262.1)">FS_TAP</text>
<text x="126.9" y="266.9" transform="rotate(-90 126.9 266.9)">FS_TAP_RAW</text>
<text x="195.5" y="267.3" transform="rotate(-90 195.5 267.3)">FS_MUT_RAW</text>
<text x="218.3" y="265.7" transform="rotate(-90 218.3 265.7)">FS_MUTATE</text>
<text x="264" y="267.2" transform="rotate(-90 264 267.2)">FS_BYP_RAW</text>
<text x="286.9" y="265.9" transform="rotate(-90 286.9 265.9)">FS_BYPASS</text>
</g>
</svg>
